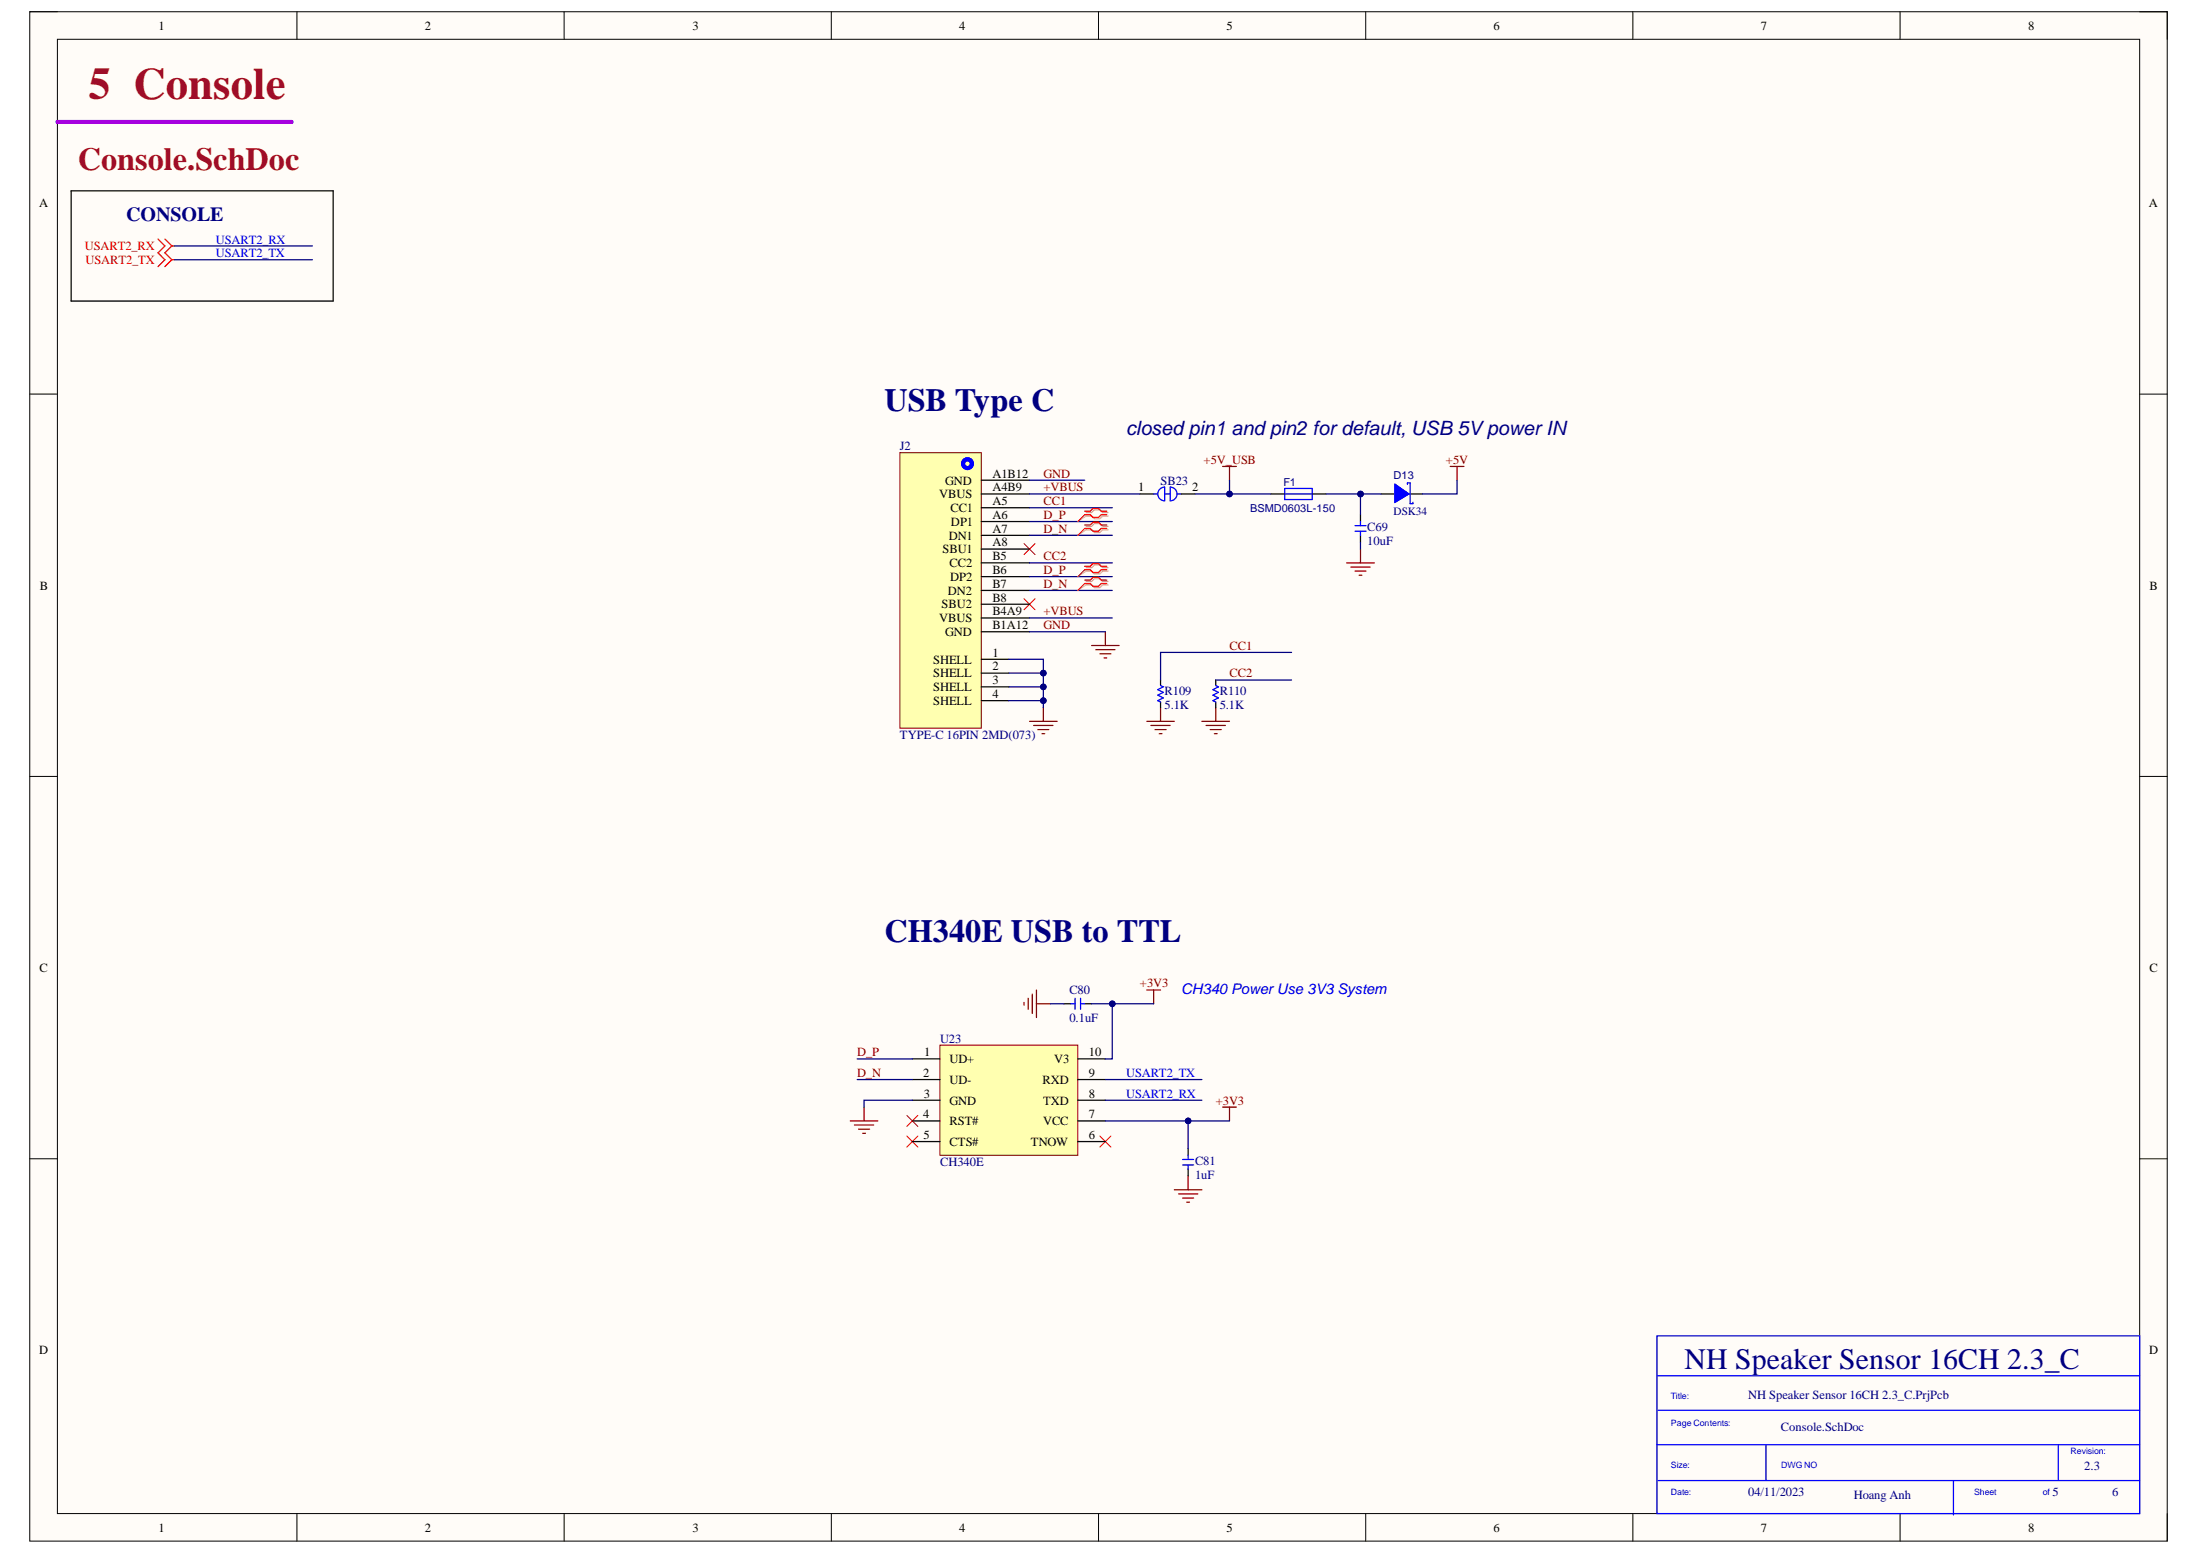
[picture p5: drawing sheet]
<svg xmlns="http://www.w3.org/2000/svg" width="297mm" height="210mm" viewBox="0 0 297 210" stroke-linecap="round" stroke-linejoin="round" font-family="sans-serif">
<path d="M4 1.6h288.6v206.4h-288.6z" fill-rule="evenodd" fill="#fffcf8"/>
<path d="M4 1.6h288.6v206.4h-288.6z" fill="none" stroke="#000" stroke-width=".14"/>
<path d="M7.8 5.3h281.1v199h-281.1z" fill-rule="evenodd" fill="#fffcf8"/>
<g fill="none" stroke="#000" stroke-width=".14">
<path d="M4 1.6h3.7M7.8 5.3h281.1v199h-281.1zM40.1 1.6v3.7M76.2 1.6v3.7M112.2 1.6v3.7M148.3 1.6v3.7M184.4 1.6v3.7M220.5 1.6v3.7M256.5 1.6v3.7M288.9 1.6h3.7v3.7M4 53.2h3.7M288.9 53.2h3.7"/>
<path d="M4 104.8h3.7M288.9 104.8h3.7M4 156.4h3.7M288.9 156.4h3.7M40.1 204.3v3.7M76.2 204.3v3.7M112.2 204.3v3.7M148.3 204.3v3.7M184.4 204.3v3.7M220.5 204.3v3.7M256.5 204.3v3.7M292.6 204.3v3.7"/>
</g>
<g fill="none" stroke="#00f" stroke-width=".17">
<path d="M144.6 135.5h.5M145.1 134.8v1.4M145.9 134.8v1.4M145.9 135.5h.6M159.7 156.5h1.5M159.7 157.3h1.5M160.4 156v.5M160.4 157.3v.5M223.7 180.3h65.2v24h-65.2zM223.7 185.7h65.2M223.7 195h65.2M223.9 199.9h65"/>
<path d="M223.9 190.4h65M238.4 195v4.9M263.7 199.9v4.6M277.9 195v4.9"/>
</g>
<path d="M7.7 16.5h31.7" fill="none" stroke="#90f" stroke-width=".55"/>
<g fill="none" stroke="#800000" stroke-width=".17">
<path d="M165.1 63h1.8M166 63v1.8M181.8 76h3.8M182.4 76.5h2.6M182.9 77.1h1.5M183.5 77.7h.4M183.7 74.1v1.9M195.8 63h1.9M196.7 63v1.8M139 97.4h3.7M139.6 97.9h2.6M140.1 98.5h1.5"/>
<path d="M140.7 99h.4M140.9 95.5v1.9M147.4 87.1h3.7M147.9 87.7h2.7M148.5 88.3h1.5M149.1 88.8h.3M149.2 85.3v1.8M154.8 97.4h3.8M155.4 97.9h2.6M156 98.5h1.4M156.5 99h.4M156.7 95.5v1.9"/>
<path d="M162.3 97.4h3.7M162.8 97.9h2.6M163.4 98.5h1.5M164 99h.3M164.1 95.5v1.9M138.3 135.3v.4M138.8 134.8v1.4M139.4 134.2v2.6M139.9 133.6v3.8M139.9 135.5h1.9M154.8 133.6h1.9M155.8 133.6v1.9"/>
<path d="M114.8 151.3h3.7M115.4 151.9h2.6M115.9 152.4h1.5M116.5 153h.4M116.7 149.4v1.9M160.4 158.7v1.9M165.1 149.4h1.8M166 149.4v1.9M158.6 160.6h3.7M159.1 161.2h2.6M159.7 161.7h1.5M160.2 162.3h.4"/>
</g>
<path d="M138.3 73.4l1.5 1.5M139.8 73.4l-1.5 1.5M138.3 80.8l1.5 1.5M139.8 80.8l-1.5 1.5M122.4 153.3l1.5 1.5M122.4 150.6l1.5 1.5M123.9 153.3l-1.5 1.5M123.9 150.6l-1.5 1.5M148.5 153.3l1.5 1.5M150 153.3l-1.5 1.5" fill="none" stroke="#f00" stroke-width=".14"/>
<path d="M143.7 135.5h.9M146.5 135.5h.9M160.4 155v1M160.4 157.8v.9" fill="none" stroke="#000" stroke-width=".17"/>
<path d="M126.9 141.1h18.6v14.9h-18.6z" fill-rule="evenodd" fill="#ffffb0"/>
<path d="M126.9 141.1h18.6v14.9h-18.6z" fill="none" stroke="#800000" stroke-width=".14"/>
<path d="M123.2 142.9h3.7M123.2 145.7h3.7M123.2 148.5h3.7M123.2 151.3h3.7M123.2 154.1h3.7M145.5 142.9h3.7M145.5 145.7h3.7M145.5 148.5h3.7M145.5 151.3h3.7M145.5 154.1h3.7" fill="none" stroke="#000" stroke-width=".17"/>
<path d="M121.5 61.1h11v37.2h-11z" fill-rule="evenodd" fill="#ffffb0"/>
<path d="M121.5 61.1h11v37.2h-11z" fill="none" stroke="#800000" stroke-width=".14"/>
<g fill="none" stroke="#000" stroke-width=".17">
<path d="M132.5 64.8h6.5M132.5 66.7h6.5M132.5 68.5h6.5M132.5 70.4h6.5M132.5 72.3h6.5M132.5 74.1h6.5M132.5 76h6.5M132.5 77.8h6.5M132.5 79.7h6.5M153.9 66.7h1.9M159.5 66.7h1.8M171.6 66.7h1.9"/>
<path d="M177.2 66.7h1.8M186.5 66.7h1.9M190.2 66.7h1.9M132.5 81.6h6.5M132.5 83.4h6.5M132.5 85.3h6.5M132.5 90.9h3.7M132.5 89h3.7M132.5 92.7h3.7M132.5 94.6h3.7"/>
</g>
<circle cx="130.6" cy="62.6" r=".6" fill="none" stroke="#00f" stroke-width=".55"/>
<path d="M155.8 66.7h.5M156.6 66l.3-.2 .4-.1v1.9a.93 .93 0 0 1-.9-.6 .93 .93 0 0 1 .2-1zM157.3 66.7h.7M158 65.7a.93 .93 0 0 1 .9 1 .93 .93 0 0 1-.9 .9zM158.9 66.7h.6M173.5 65.9h3.7v1.5h-3.7zM173.5 66.7h3.7M188.4 65.4l1.8 1.3-1.8 1.1zM190 65.4v-.2h.4v2.8h.4v-.2" fill="none" stroke="#00f" stroke-width=".17"/>
<path d="M188.4 65.4l1.8 1.3-1.8 1.1z" fill="#00f"/>
<path d="M182.9 71h1.5M182.9 71.7h1.5M183.7 70.4v.6M183.7 71.7v.6M188.4 65.4l1.8 1.3-1.8 1.1zM156.7 92.5l.4 .2-.8 .4 .8 .4-.8 .3 .8 .4-.8 .4 .4 .2M164.1 92.5l.4 .2-.7 .4 .7 .4-.7 .3 .7 .4-.7 .4 .3 .2" fill="none" stroke="#00f" stroke-width=".17"/>
<path d="M183.7 69.5v.9M183.7 72.3v.9M156.7 91.8v.7M156.7 94.8v.7M164.1 91.8v.7M164.1 94.8v.7" fill="none" stroke="#000" stroke-width=".17"/>
<path d="M139 64.8h7.5M139 70.4h11.2M139 72.3h11.2M139 76h11.2M139 77.8h11.2M139 79.7h11.2M139 68.5h11.2M136.2 90.9h4.7M139 83.4h11.2M139 85.3h10.2" fill="none" stroke="#000080" stroke-width=".17"/>
<circle cx="140.9" cy="90.9" r=".37" fill="#000080"/>
<circle cx="140.9" cy="90.9" r=".37" fill="none" stroke="#000080" stroke-width=".14"/>
<path d="M136.2 92.7h4.7" fill="none" stroke="#000080" stroke-width=".17"/>
<circle cx="140.9" cy="92.7" r=".37" fill="#000080"/>
<circle cx="140.9" cy="92.7" r=".37" fill="none" stroke="#000080" stroke-width=".14"/>
<path d="M136.2 94.6h4.7" fill="none" stroke="#000080" stroke-width=".17"/>
<circle cx="140.9" cy="94.6" r=".37" fill="#000080"/>
<circle cx="140.9" cy="94.6" r=".37" fill="none" stroke="#000080" stroke-width=".14"/>
<path d="M183.7 73.2v.9M164.1 91.8h10.3M174.4 88.1h-17.7v3.7M141.8 135.5h1.9M147.4 135.5h2.8v7.4h-1M115.7 142.9h7.5M115.7 145.7h7.5M123.2 148.5h-6.5v.9" fill="none" stroke="#000080" stroke-width=".17"/>
<circle cx="150.2" cy="135.5" r=".37" fill="#000080"/>
<circle cx="150.2" cy="135.5" r=".37" fill="none" stroke="#000080" stroke-width=".14"/>
<path d="M186.5 66.7h-2.8v2.8M196.7 64.8v1.9h-4.6" fill="none" stroke="#000080" stroke-width=".17"/>
<circle cx="183.7" cy="66.7" r=".37" fill="#000080"/>
<circle cx="183.7" cy="66.7" r=".37" fill="none" stroke="#000080" stroke-width=".14"/>
<path d="M136.2 89h4.7v6.5" fill="none" stroke="#000080" stroke-width=".17"/>
<circle cx="140.9" cy="94.6" r=".37" fill="#000080"/>
<circle cx="140.9" cy="94.6" r=".37" fill="none" stroke="#000080" stroke-width=".14"/>
<circle cx="140.9" cy="92.7" r=".37" fill="#000080"/>
<circle cx="140.9" cy="92.7" r=".37" fill="none" stroke="#000080" stroke-width=".14"/>
<circle cx="140.9" cy="90.9" r=".37" fill="#000080"/>
<circle cx="140.9" cy="90.9" r=".37" fill="none" stroke="#000080" stroke-width=".14"/>
<path d="M149.2 151.3h11.2v3.7" fill="none" stroke="#000080" stroke-width=".17"/>
<circle cx="160.4" cy="151.3" r=".37" fill="#000080"/>
<circle cx="160.4" cy="151.3" r=".37" fill="none" stroke="#000080" stroke-width=".14"/>
<path d="M150.2 135.5h5.6" fill="none" stroke="#000080" stroke-width=".17"/>
<circle cx="150.2" cy="135.5" r=".37" fill="#000080"/>
<circle cx="150.2" cy="135.5" r=".37" fill="none" stroke="#000080" stroke-width=".14"/>
<path d="M160.4 151.3h5.6" fill="none" stroke="#000080" stroke-width=".17"/>
<circle cx="160.4" cy="151.3" r=".37" fill="#000080"/>
<circle cx="160.4" cy="151.3" r=".37" fill="none" stroke="#000080" stroke-width=".14"/>
<path d="M139 66.7h14.9M179 66.7h4.7" fill="none" stroke="#000080" stroke-width=".17"/>
<circle cx="183.7" cy="66.7" r=".37" fill="#000080"/>
<circle cx="183.7" cy="66.7" r=".37" fill="none" stroke="#000080" stroke-width=".14"/>
<path d="M161.3 66.7h10.3" fill="none" stroke="#000080" stroke-width=".17"/>
<circle cx="166" cy="66.7" r=".37" fill="#000080"/>
<circle cx="166" cy="66.7" r=".37" fill="none" stroke="#000080" stroke-width=".14"/>
<path d="M166 64.8v1.9" fill="none" stroke="#000080" stroke-width=".17"/>
<circle cx="166" cy="66.7" r=".37" fill="#000080"/>
<circle cx="166" cy="66.7" r=".37" fill="none" stroke="#000080" stroke-width=".14"/>
<path d="M146.6 69.2h.8l.4-.4h.7l.4 .4h.7M146.6 69.7h.8l.4 .3h.7l.4-.3h.7M146.6 71.1h.8l.4-.4h.7l.4 .4h.7M146.6 71.5h.8l.4 .4h.7l.4-.4h.7M146.6 76.6h.8l.4-.3h.7l.4 .3h.7M146.6 77.1h.8l.4 .4h.7l.4-.4h.7M146.6 78.5h.8l.4-.4h.7l.4 .4h.7M146.6 79h.8l.4 .3h.7l.4-.3h.7" fill="none" stroke="#d0a19e" stroke-width=".17"/>
<path d="M146.6 69.7l-1.1 .7M146.6 71.5l-1.1 .8M146.6 77.1l-1.1 .7M146.6 79l-1.1 .7" fill="none" stroke="#d0a19e" stroke-width=".14"/>
<g fill="none" stroke="#f00" stroke-width=".17">
<path d="M21.3 32.3l1 .9-1 .9 1 1-1 .9M22.3 32.3l.9 .9M23.2 33.2l-.9 .9 .9 1M23.2 33.2h.4M23.2 35.1l-.9 .9M23.2 35.1h.4M146.5 69h.7l.4-.4h.7l.4 .4h.7M146.5 69.5h.7l.4 .3h.7l.4-.3h.7M146.5 70.9h.7l.4-.4h.7l.4 .4h.7M146.5 71.3h.7l.4 .4h.7l.4-.4h.7M146.5 76.4h.7l.4-.3h.7l.4 .3h.7M146.5 76.9h.7l.4 .4h.7l.4-.4h.7"/>
<path d="M146.5 78.3h.7l.4-.4h.7l.4 .4h.7M146.5 78.8h.7l.4 .3h.7l.4-.3h.7"/>
</g>
<path d="M146.5 69.5l-1 .9M146.5 71.3l-1 1M146.5 76.9l-1 .9M146.5 78.8l-1 .9" fill="none" stroke="#f00" stroke-width=".14"/>
<path d="M23.6 33.2h18.6M23.6 35.1h18.6M149.2 148.5h13.1M149.2 145.7h13.1" fill="none" stroke="#000080" stroke-width=".17"/>
<path d="M9.6 25.8h35.4v14.8h-35.4z" fill="none" stroke="#000" stroke-width=".17"/>
<text font-size="6" fill="#9e0e29" x="11.9" y="13.3">5 Console</text>
<text font-size="4.4" fill="#9e0e29" x="10.5" y="23">Console.SchDoc</text>
<g font-size="4.4" fill="#000080">
<text x="119.4" y="55.5">USB Type C</text>
<text x="119.4" y="127.1">CH340E USB to TTL</text>
</g>
<text font-size="4" fill="#000080" x="227.5" y="184.8">NH Speaker Sensor 16CH 2.3_C</text>
<g font-size="2.7" fill="#000080">
<text x="17" y="29.8">CONSOLE</text>
<text x="152" y="58.7">closed pin1 and pin2 for default, USB 5V power IN</text>
</g>
<text font-size="2" fill="#00f" x="159.5" y="134.1">CH340 Power Use 3V3 System</text>
<g font-size="1.7">
<text x="21.4" y="4">1</text>
<text x="57.3" y="4">2</text>
<text x="93.5" y="4">3</text>
<text x="129.5" y="4">4</text>
<text x="165.6" y="4">5</text>
<text x="201.7" y="4">6</text>
<text x="237.7" y="4">7</text>
<text x="273.8" y="4">8</text>
<text x="5.3" y="28">A</text>
<text x="290.1" y="28">A</text>
<text x="127.6" y="65.4">GND</text>
<text x="134" y="64.5">A1B12</text>
<text x="126.8" y="67.3">VBUS</text>
<text x="128.3" y="69.1">CC1</text>
<text x="128.4" y="71">DP1</text>
<text x="134" y="66.3">A4B9</text>
<text x="134" y="68.2">A5</text>
<text x="134" y="70">A6</text>
<text x="134" y="71.9">A7</text>
<text x="153.7" y="66.3">1</text>
<text x="161" y="66.3">2</text>
<text x="127.3" y="74.7">SBU1</text>
<text x="128.1" y="72.8">DN1</text>
<text x="128.2" y="76.6">CC2</text>
<text x="134" y="73.8">A8</text>
<text x="134" y="75.6">B5</text>
<text x="134" y="77.5">B6</text>
<text x="5.4" y="79.6">B</text>
<text x="126.8" y="84">VBUS</text>
<text x="127.1" y="82.1">SBU2</text>
<text x="128" y="80.3">DN2</text>
<text x="128.3" y="78.4">DP2</text>
<text x="134" y="81.2">B8</text>
<text x="134" y="79.3">B7</text>
<text x="134" y="83.1">B4A9</text>
<text x="290.2" y="79.6">B</text>
<text x="126" y="89.6">SHELL</text>
<text x="127.6" y="85.8">GND</text>
<text x="134" y="84.9">B1A12</text>
<text x="134" y="88.6">1</text>
<text x="126" y="91.4">SHELL</text>
<text x="126" y="93.3">SHELL</text>
<text x="126" y="95.1">SHELL</text>
<text x="134" y="90.5">2</text>
<text x="134" y="92.4">3</text>
<text x="134" y="94.2">4</text>
<text x="5.3" y="131.2">C</text>
<text x="290.2" y="131.2">C</text>
<text x="124.8" y="142.6">1</text>
<text x="128.2" y="143.5">UD+</text>
<text x="142.3" y="143.5">V3</text>
<text x="147" y="142.6">10</text>
<text x="124.6" y="145.4">2</text>
<text x="124.7" y="148.2">3</text>
<text x="128.2" y="146.3">UD-</text>
<text x="128.2" y="149.1">GND</text>
<text x="140.8" y="146.3">RXD</text>
<text x="140.8" y="149.1">TXD</text>
<text x="147" y="148.2">8</text>
<text x="147" y="145.4">9</text>
<text x="124.6" y="151">4</text>
<text x="124.7" y="153.7">5</text>
<text x="128.2" y="151.9">RST#</text>
<text x="128.2" y="154.7">CTS#</text>
<text x="139.2" y="154.7">TNOW</text>
<text x="140.8" y="151.9">VCC</text>
<text x="147" y="153.7">6</text>
<text x="147" y="151">7</text>
<text x="5.3" y="182.8">D</text>
<text x="290.2" y="182.8">D</text>
<text x="21.4" y="206.8">1</text>
<text x="57.3" y="206.8">2</text>
<text x="93.5" y="206.8">3</text>
<text x="129.5" y="206.8">4</text>
<text x="165.6" y="206.8">5</text>
<text x="201.7" y="206.8">6</text>
<text x="237.7" y="206.8">7</text>
<text x="273.8" y="206.8">8</text>
</g>
<g font-size="1.7" fill="#f00">
<text x="11.5" y="33.8">USART2_RX</text>
<text x="11.5" y="35.7">USART2_TX</text>
</g>
<g font-size="1.7" fill="#00f">
<text x="29.1" y="32.9">USART2_RX</text>
<text x="29.1" y="34.7">USART2_TX</text>
<text x="152" y="145.4">USART2_TX</text>
<text x="152" y="148.2">USART2_RX</text>
</g>
<g font-size="1.7" fill="#000080">
<text x="121.5" y="60.8">J2</text>
<text x="156.7" y="65.4">SB23</text>
<text x="184.6" y="71.7">C69</text>
<text x="184.6" y="73.6">10uF</text>
<text x="157.2" y="93.9">R109</text>
<text x="157.2" y="95.7">5.1K</text>
<text x="164.7" y="93.9">R110</text>
<text x="164.7" y="95.7">5.1K</text>
<text x="121.5" y="99.8">TYPE-C 16PIN 2MD(073)</text>
<text x="144.4" y="134.2">C80</text>
<text x="144.4" y="137.9">0.1uF</text>
<text x="126.9" y="140.7">U23</text>
<text x="126.9" y="157.5">CH340E</text>
<text x="161.3" y="157.3">C81</text>
<text x="161.3" y="159.1">1uF</text>
<text x="236" y="188.8">NH Speaker Sensor 16CH 2.3_C.PrjPcb</text>
<text x="240.4" y="193.2">Console.SchDoc</text>
<text x="236" y="202">04/11/2023</text>
<text x="250.3" y="202.4">Hoang Anh</text>
<text x="277.1" y="202">5</text>
<text x="281.4" y="198.4">2.3</text>
<text x="285.2" y="202">6</text>
</g>
<g font-size="1.7" fill="#800000">
<text x="140.9" y="64.5">GND</text>
<text x="162.5" y="62.6">+5V_USB</text>
<text x="195.2" y="62.6">+5V</text>
<text x="140.9" y="68.2">CC1</text>
<text x="140.9" y="70">D_P</text>
<text x="140.9" y="71.9">D_N</text>
<text x="140.9" y="66.3">+VBUS</text>
<text x="140.9" y="75.6">CC2</text>
<text x="140.9" y="77.5">D_P</text>
<text x="140.9" y="83.1">+VBUS</text>
<text x="140.9" y="79.3">D_N</text>
<text x="140.9" y="84.9">GND</text>
<text x="166" y="87.7">CC1</text>
<text x="166" y="91.4">CC2</text>
<text x="153.9" y="133.3">+3V3</text>
<text x="115.7" y="142.6">D_P</text>
<text x="115.7" y="145.4">D_N</text>
<text x="164.1" y="149.1">+3V3</text>
</g>
<g font-size="1.5" fill="#000080">
<text x="173.3" y="65.6">F1</text>
<text x="188.2" y="64.7">D13</text>
<text x="168.8" y="69.2">BSMD0603L-150</text>
<text x="188.2" y="69.5">DSK34</text>
</g>
<g font-size="1.2" fill="#00f">
<text x="225.6" y="188.8">Title:</text>
<text x="225.6" y="192.5">Page Contents:</text>
<text x="279.6" y="196.3">Revision:</text>
<text x="225.6" y="198.1">Size:</text>
<text x="225.6" y="201.9">Date:</text>
<text x="240.5" y="198.1">DWG NO</text>
<text x="266.5" y="201.9">Sheet</text>
<text x="275.8" y="201.9">of</text>
</g>
</svg>
